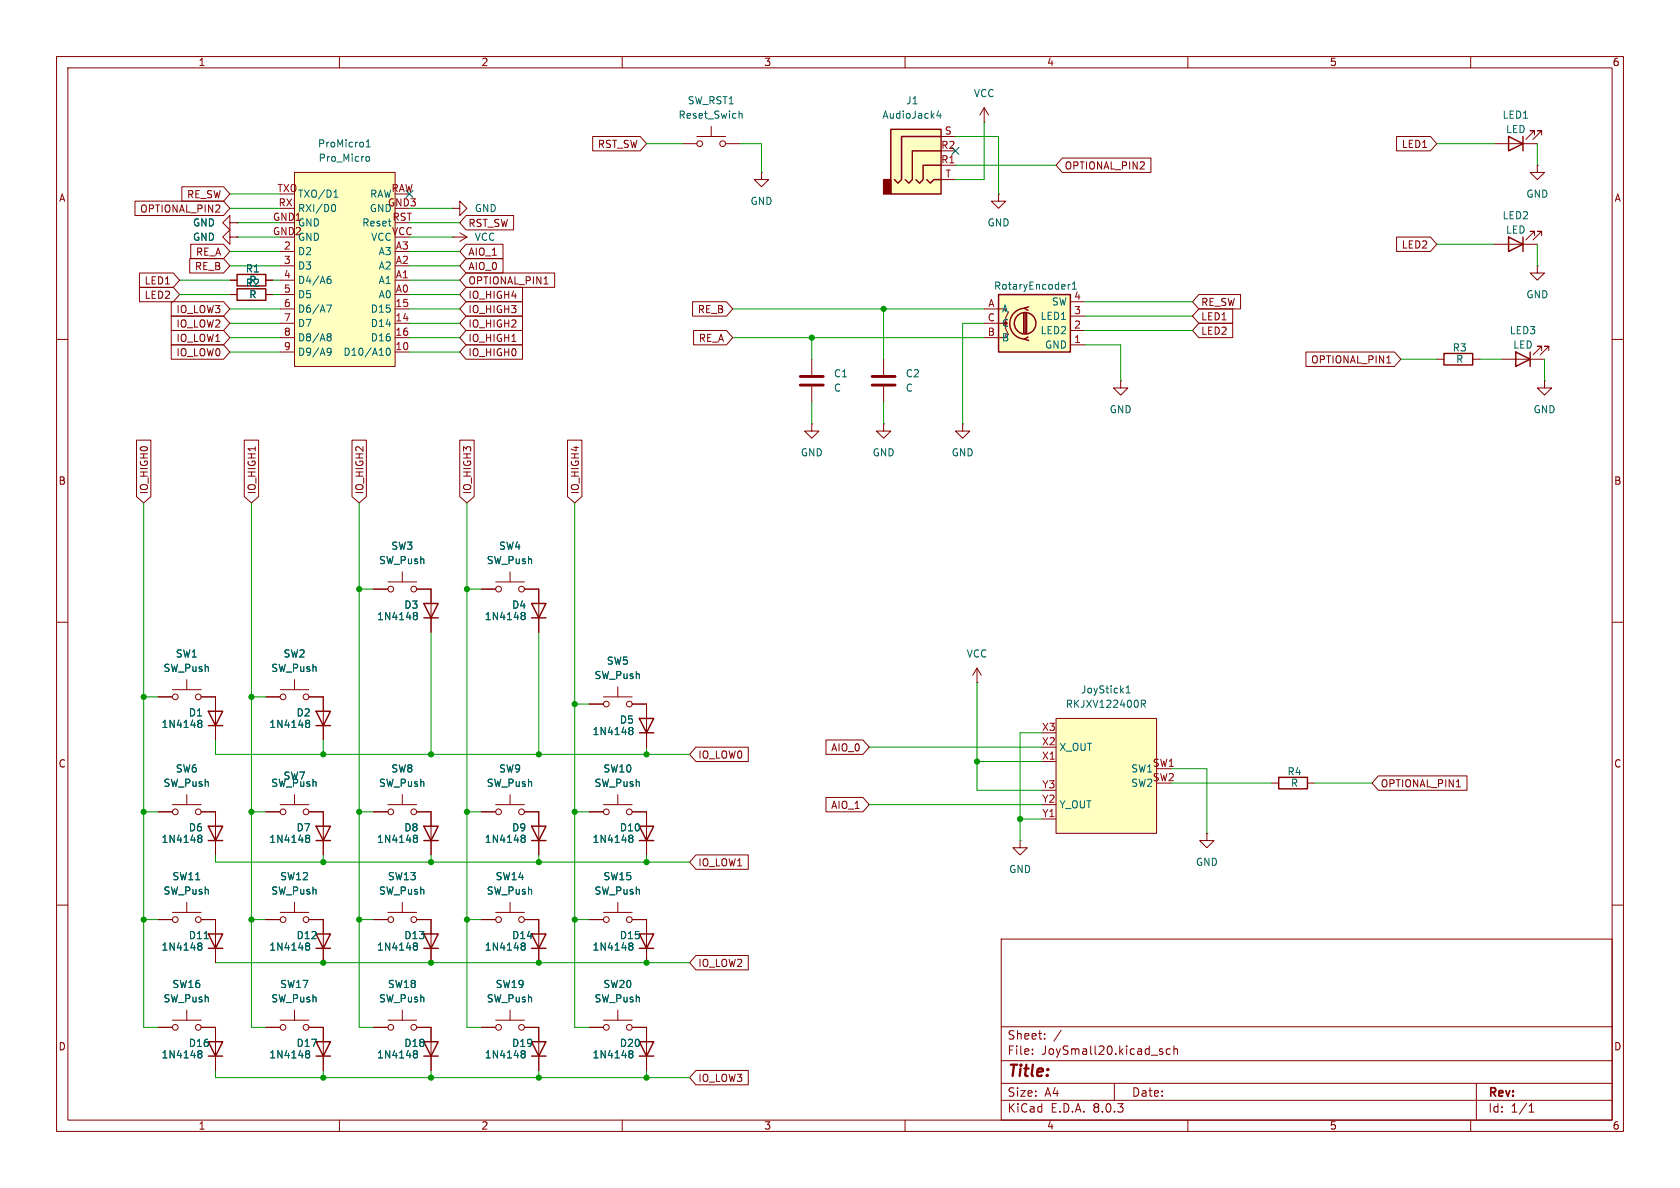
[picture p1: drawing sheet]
<svg xmlns="http://www.w3.org/2000/svg" width="297mm" height="210mm" viewBox="0 0 297 210" stroke-linecap="round" stroke-linejoin="round" font-family="sans-serif">
<g fill="none" stroke="#840000" stroke-width=".18">
<path d="M10 10h277v190h-277zM12 12h273v186h-273zM60 10v2M110 10v2M160 10v2M210 10v2M260 10v2M176.5 34.3v1.3h1.3l-1.3 1.2-1.2-1.2h1.2M176.5 34.3h.1M10 60h2M285 60h2M10 110h2"/>
<path d="M285 110h2M47 123.2h2.5M49.5 121.9h5.1M52.1 120.1v1.8M54.6 123.2h2.5v7.6M10 160h2M180.3 148.6v1.3h1.3l-1.3 1.2-1.2-1.2h1.2M180.3 148.6h.1M285 160h2M177 166h108v32h-108zM60 198v2M110 198v2"/>
<path d="M160 198v2M177 194.5h108M177 191.5h108M177 187.5h108M177 181.5h108M182.5 186.3v.1M182.5 185.5v.1M184.7 183.6v.1M184.7 182.8v.1M187.6 182.1l-1.3 2M197 191.5v3M205.2 185.9l.3 .1 .1 .2-.2 .2h-.3"/>
<path d="M205.2 185.4l.3 .1M206.9 185.5l-.4-.1-.3 .3v.4l.1 .2h.6M207.5 185.5l.2-.1 .4 .1 .1 .9M207.5 184.9v1.5M210 198v2M260 198v2M261 191.5v6.5M270.3 196.6h.9M270.3 195.5l.4-.4v1.5"/>
<circle cx="50" cy="123.2" r=".51"/>
<circle cx="54.1" cy="123.2" r=".51"/>
</g>
<path d="M55.9 125.7h2.5l-1.3 2.6zM55.9 128.3h2.5" fill="none" stroke="#840000" stroke-width=".25"/>
<path d="M54.1 127.8l.2 .1M54.3 127.9h.2M54.3 127.9h-.2M54.5 127.9l.2 .2v.4l-.2 .1-.4-.1M54.7 127.4v.2l-.2 .3" fill="none" stroke="#006464" stroke-width=".18"/>
<path d="M176.5 52.1h12.7v10.1h-12.7z" fill="#ffffc2"/>
<g fill="none" stroke="#840000" stroke-width=".25">
<path d="M176.5 52.1h12.7v10.1h-12.7zM181 55.4v3.5M181.2 54.5a2.73 2.73 0 0 0-2.7 2.7 2.73 2.73 0 0 0 2.7 2.7M181.2 55.4v3.5M181.5 55.4v3.5M181.7 59.6l-.6 .3 .8 .3M181.9 54.2l-.8 .3 .6 .4"/>
<circle cx="181.2" cy="57.2" r="1.9"/>
</g>
<g fill="none" stroke="#840000" stroke-width=".18">
<path d="M174 57.2h3.8v1l.5 1M174 54.6h2.5M177.8 59.2v.5h-3.8M178.3 55.1l-.5 1v1.1h-.5M189.2 58.4h2.6M189.2 55.9h2.6M189.2 53.3h2.6M189.2 61h2.6M198.1 67.3v1.3h1.3l-1.3 1.3-1.3-1.3h1.3M198.1 67.3h.1M47 143.5h2.5M49.5 142.2h5.1"/>
<path d="M52.1 140.5v1.7M54.6 143.5h2.5"/>
<circle cx="50" cy="143.5" r=".51"/>
<circle cx="54.1" cy="143.5" r=".51"/>
</g>
<path d="M188.8 50.3v.8M189.2 50.3l-.4 .2M189.6 51.1h.7M189.6 50.2l.3-.3v1.2" fill="none" stroke="#006464" stroke-width=".18"/>
<path d="M186.7 127h17.8v20.3h-17.8z" fill="#ffffc2"/>
<g fill="none" stroke="#840000" stroke-width=".18">
<path d="M174 19.1l-.8 1.2M174 19.1v2.5M174 19.1l.8 1.2M80 36.8h1.3v-1.2l1.2 1.2-1.2 1.3v-1.3M80 36.8h.1M120.6 25.4h2.6M123.2 24.1h5.1M125.7 22.4v1.7M128.3 25.4h2.5M174 21.6h.1M264.2 25.4h7.6M271.3 23.9v-.8h-.8h.8l-1.6 1.5"/>
<path d="M271.8 29.2v1.3h1.2l-1.2 1.3-1.3-1.3h1.3M271.8 29.2h.1M272.5 23.9v-.8h-.7h.7l-1.5 1.5M80 41.9h.1M80 41.9h2.5M81.3 41.1l1.2 .8M82.5 41.9l-1.2 .8M264.2 43.2h7.6M271.3 41.7v-.8h-.8h.8l-1.6 1.5M271.8 47v1.3h1.2l-1.2 1.2-1.3-1.2h1.3M271.8 47h.1M272.5 41.7v-.8h-.7h.7l-1.5 1.5"/>
<path d="M143.5 74.9v1.3h1.3l-1.3 1.3-1.3-1.3h1.3M143.5 74.9h.1M143.5 63.5v2.8M143.5 68.3v2.8M156.2 74.9v1.3h1.3l-1.3 1.3-1.3-1.3h1.3M156.2 74.9h.1M156.2 63.5v2.8M156.2 68.3v2.8M170.2 74.9v1.3h1.2l-1.2 1.3-1.3-1.3h1.3M170.2 74.9h.1M254 63.5h1.3M260.3 63.5h1.3"/>
<path d="M265.4 63.5h7.6M272.5 62v-.8h-.7h.7l-1.5 1.5M273 67.3v1.3h1.3l-1.3 1.3-1.2-1.3h1.2M273 67.3h.1M273.8 62v-.8h-.8h.8l-1.5 1.5M66 104.1h2.6M68.6 102.9h5.1M71.1 101.1v1.8M73.7 104.1h2.5v7.7M85.1 104.1h2.5M87.6 102.9h5.1M90.2 101.1v1.8"/>
<path d="M92.7 104.1h2.5v7.7M172.7 118.1l-.7 1.3M172.7 118.1v2.6M172.7 118.1l.8 1.3M27.9 123.2h2.6M30.5 121.9h5.1M33 120.1v1.8M35.6 123.2h2.5v7.6M104.1 124.5h2.6M106.7 123.2h5.1M109.2 121.4v1.8M111.8 124.5h2.5v7.6"/>
<path d="M172.7 120.7h.1M184.1 134.6h2.6M186.7 127h17.8v20.3h-17.8zM224.8 138.4h1.3M231.1 138.4h1.3M27.9 143.5h2.6M30.5 142.2h5.1M33 140.5v1.7M33 159.5v1.8M35.6 143.5h2.5v7.6M52.1 159.5v1.8M57.1 143.5v7.6"/>
<path d="M66 143.5h2.6M68.6 142.2h5.1M71.1 140.5v1.7M71.1 159.5v1.8M73.7 143.5h2.5v7.6M85.1 143.5h2.5M87.6 142.2h5.1M90.2 140.5v1.7M92.7 143.5h2.5M104.1 143.5h2.6M106.7 142.2h5.1M109.2 140.5v1.7"/>
<path d="M111.8 143.5h2.5v7.6M184.1 144.8h2.6M213.4 147.3v1.3h1.2l-1.2 1.3-1.3-1.3h1.3M213.4 147.3h.1M27.9 162.6h2.6M30.5 161.3h5.1M33 178.6v1.7M35.6 162.6h2.5v7.6M47 162.6h2.5M49.5 161.3h5.1M52.1 178.6v1.7M54.6 162.6h2.5v7.6"/>
<path d="M66 162.6h2.6M68.6 161.3h5.1M71.1 178.6v1.7M73.7 162.6h2.5v7.6M90.2 178.6v1.7M109.2 178.6v1.7M27.9 181.6h2.6M30.5 180.3h5.1M35.6 181.6h2.5v7.6M47 181.6h2.5M49.5 180.3h5.1M54.6 181.6h2.5v7.6"/>
<path d="M66 181.6h2.6M68.6 180.3h5.1M73.7 181.6h2.5v7.6M85.1 181.6h2.5M87.6 180.3h5.1M92.7 181.6h2.5v7.6M104.1 181.6h2.6M106.7 180.3h5.1M111.8 181.6h2.5v7.6"/>
<circle cx="123.7" cy="25.4" r=".51"/>
<circle cx="127.8" cy="25.4" r=".51"/>
<circle cx="69.1" cy="104.1" r=".51"/>
<circle cx="73.2" cy="104.1" r=".51"/>
<circle cx="88.1" cy="104.1" r=".51"/>
<circle cx="92.2" cy="104.1" r=".51"/>
<circle cx="31" cy="123.2" r=".51"/>
<circle cx="35.1" cy="123.2" r=".51"/>
<circle cx="107.2" cy="124.5" r=".51"/>
<circle cx="111.3" cy="124.5" r=".51"/>
<circle cx="31" cy="143.5" r=".51"/>
<circle cx="35.1" cy="143.5" r=".51"/>
<circle cx="69.1" cy="143.5" r=".51"/>
<circle cx="73.2" cy="143.5" r=".51"/>
<circle cx="88.1" cy="143.5" r=".51"/>
<circle cx="92.2" cy="143.5" r=".51"/>
<circle cx="107.2" cy="143.5" r=".51"/>
<circle cx="111.3" cy="143.5" r=".51"/>
<circle cx="31" cy="162.6" r=".51"/>
<circle cx="35.1" cy="162.6" r=".51"/>
<circle cx="50" cy="162.6" r=".51"/>
<circle cx="54.1" cy="162.6" r=".51"/>
<circle cx="69.1" cy="162.6" r=".51"/>
<circle cx="73.2" cy="162.6" r=".51"/>
<circle cx="31" cy="181.6" r=".51"/>
<circle cx="35.1" cy="181.6" r=".51"/>
<circle cx="50" cy="181.6" r=".51"/>
<circle cx="54.1" cy="181.6" r=".51"/>
<circle cx="69.1" cy="181.6" r=".51"/>
<circle cx="73.2" cy="181.6" r=".51"/>
<circle cx="88.1" cy="181.6" r=".51"/>
<circle cx="92.2" cy="181.6" r=".51"/>
<circle cx="107.2" cy="181.6" r=".51"/>
<circle cx="111.3" cy="181.6" r=".51"/>
</g>
<g fill="none" stroke="#006464" stroke-width=".18">
<path d="M130.7 20.2l.1-.1h.3l.1 .8M73.2 108.8h.1M73.3 108.8l-.1 .1M73.3 108.8h.3M73.6 108.8l.2 .3-.1 .3-.1 .1h-.4M73.7 108.4l.1 .2-.2 .2M92.2 108.8h.2M92.4 108.8h.2M92.4 108.8l-.2 .1M92.6 108.8l.2 .3v.3l-.2 .1h-.4M92.8 108.4v.2l-.2 .2M35.1 127.8l.1 .1"/>
<path d="M35.2 127.9h.3M35.2 127.9h-.1M35.5 127.9l.2 .2-.1 .4-.1 .1-.4-.1M35.6 127.4l.1 .2-.2 .3M111.3 129.1h.1M111.4 129.1h.3M111.4 129.1l-.1 .1M111.7 129.1l.2 .3-.1 .3-.1 .2-.4-.1M111.8 128.7l.1 .2-.2 .2M199.1 122.5h.7M199.1 121.6l.4-.4v1.3M201.8 124.4h.6l.1-.2-.1-.3-.6-.1v1.2"/>
<path d="M202.1 124.4l.4 .6M35.1 148.1l.1 .1M35.2 148.2h.3M35.2 148.2l-.1 .1M35.5 148.2l.2 .2-.1 .4-.1 .1h-.4M35.6 147.8l.1 .1-.2 .3M54.1 148.1l.2 .1M54.3 148.2h.2M54.3 148.2l-.2 .1M54.5 148.2l.2 .2v.4l-.2 .1h-.4M54.7 147.8v.1l-.2 .3M73.2 148.1l.1 .1"/>
<path d="M73.3 148.2l-.1 .1M73.3 148.2h.3M73.6 148.2l.2 .2-.1 .4-.1 .1h-.4M73.7 147.8l.1 .1-.2 .3M111.3 148.1l.1 .1M111.4 148.2h.3M111.4 148.2l-.1 .1M111.7 148.2l.2 .2-.1 .4-.1 .1h-.4M111.8 147.8l.1 .1-.2 .3M35.1 167.2h.1M35.2 167.2h.3M35.2 167.2l-.1 .1"/>
<path d="M35.5 167.2l.2 .3-.1 .3-.1 .2-.4-.1M35.6 166.8l.1 .2-.2 .2M36.1 165.9h.7M54.1 167.2h.2M54.3 167.2h.2M54.3 167.2l-.2 .1M54.5 167.2l.2 .3v.3l-.2 .2-.4-.1M54.7 166.8v.2l-.2 .2M73.2 167.2h.1M73.3 167.2l-.1 .1M73.3 167.2h.3M73.6 167.2l.2 .3-.1 .3-.1 .2-.4-.1"/>
<path d="M73.7 166.8l.1 .2-.2 .2M35.1 186.2l.1 .1M35.2 186.3h.3M35.2 186.3l-.1 .1M35.5 186.3l.2 .2-.1 .4-.1 .1h-.4M35.6 185.9l.1 .1-.2 .3M54.1 186.2l.2 .1M54.3 186.3h.2M54.3 186.3l-.2 .1M54.5 186.3l.2 .2v.4l-.2 .1h-.4M54.7 185.9v.1l-.2 .3M73.2 186.2l.1 .1"/>
<path d="M73.3 186.3h.3M73.3 186.3l-.1 .1M73.6 186.3l.2 .2-.1 .4-.1 .1h-.4M73.7 185.9l.1 .1-.2 .3M92.2 186.2l.2 .1M92.4 186.3h.2M92.4 186.3l-.2 .1M92.6 186.3l.2 .2v.4l-.2 .1h-.4M92.8 185.9v.1l-.2 .3M111.3 186.2l.1 .1M111.4 186.3h.3M111.4 186.3l-.1 .1"/>
<path d="M111.7 186.3l.2 .2-.1 .4-.1 .1h-.4M111.8 185.9l.1 .1-.2 .3"/>
</g>
<g fill="none" stroke="#840000" stroke-width=".25">
<path d="M266.7 24.1l2.5 1.3-2.5 1.3zM269.2 24.1v2.6M266.7 41.9l2.5 1.3-2.5 1.3zM269.2 41.9v2.6M255.3 62.5h5v2h-5zM268 62.2l2.5 1.3-2.5 1.3zM270.5 62.2v2.6M74.9 106.7h2.6l-1.3 2.5zM74.9 109.2h2.6M94 106.7h2.5l-1.3 2.5zM94 109.2h2.5M36.8 125.7h2.6l-1.3 2.6z"/>
<path d="M36.8 128.3h2.6M113 127h2.6l-1.3 2.5zM113 129.5h2.6M226.1 137.4h5v2h-5zM36.8 146.1h2.6l-1.3 2.5zM36.8 148.6h2.6M55.9 146.1h2.5l-1.3 2.5zM55.9 148.6h2.5M74.9 146.1h2.6l-1.3 2.5zM74.9 148.6h2.6M113 146.1h2.6l-1.3 2.5zM113 148.6h2.6"/>
<path d="M36.8 165.1h2.6l-1.3 2.5zM36.8 167.6h2.6M55.9 165.1h2.5l-1.3 2.5zM55.9 167.6h2.5M74.9 165.1h2.6l-1.3 2.5zM74.9 167.6h2.6M36.8 184.2h2.6l-1.3 2.5zM36.8 186.7h2.6M55.9 184.2h2.5l-1.3 2.5zM55.9 186.7h2.5M74.9 184.2h2.6l-1.3 2.5zM74.9 186.7h2.6"/>
<path d="M94 184.2h2.5l-1.3 2.5zM94 186.7h2.5M113 184.2h2.6l-1.3 2.5zM113 186.7h2.6"/>
</g>
<path d="M141.5 68.1h4M141.5 66.5h4M154.2 68.1h4M154.2 66.5h4" fill="none" stroke="#840000" stroke-width=".51"/>
<path d="M52.1 30.5h17.7v34.3h-17.7z" fill="#ffffc2"/>
<g fill="none" stroke="#840000" stroke-width=".18">
<path d="M52.1 30.5h17.7v34.3h-17.7zM49.5 57.2h2.6M49.5 54.6h2.6M49.5 59.7h2.6M49.5 44.5h2.6M49.5 47h2.6M49.5 49.5h2.6M49.5 52.1h2.6M69.8 57.2h2.6M69.8 54.6h2.6M69.8 59.7h2.6M69.8 49.5h2.6"/>
<path d="M49.5 62.2h2.6M69.8 62.2h2.6"/>
</g>
<g fill="none" stroke="#006464" stroke-width=".18">
<path d="M58.8 36.2l.1-.1a.68 .68 0 0 1 .4 .7 .68 .68 0 0 1-.4 .6l-.1-.1M59 34.9h.8M59.1 33.9l.3-.3v1.3M64.7 26h.8M64.7 25.1l.4-.4v1.3M64.8 27.7h.3l.2 .2v.5l-.2 .1h-.3M57.8 53.9h.8l-.5 1.3M57.9 49.4l.4-.1 .2 .3-.1 .4h-.5M57.9 59.1l.4-.1 .2 .1v.2l-.2 .2M57.9 59.5h.2M58.1 59.5h.2M58.1 59.5l-.2 .1"/>
<path d="M58.3 59.5l.2 .3v.3l-.2 .2-.4-.1M58.4 48.8l-.4 .2M57.9 61.6l.4-.1 .2 .2a.84 .84 0 0 1-.3 1.1h-.3M58.5 62.1l-.2 .2h-.4M68.4 61.7l.2-.2a.68 .68 0 0 1 .4 .7 .68 .68 0 0 1-.4 .6l-.2-.1-.1-.4z"/>
</g>
<path d="M157.5 22.9h8.9v11.4h-8.9z" fill="#ffffc2"/>
<path d="M156.2 31.8h1.3v2.5h-1.3z" fill="#840000" stroke="#840000" stroke-width=".25"/>
<g fill="none" stroke="#840000" stroke-width=".25">
<path d="M157.5 22.9h8.9v11.4h-8.9zM163.8 31.8l.7 .6 .6-.6h1.3M166.4 24.1h-7v7.7l-.7 .6-.6-.6M166.4 29.2h-3.2v2.6l-.6 .6-.7-.6M166.4 26.7h-5.1v5.1l-.6 .6-.7-.6M41.9 51.1h5.1v2h-5.1zM41.9 48.5h5.1v2h-5.1zM94 146.1h2.5l-1.3 2.5zM94 148.6h2.5M94 165.1h2.5l-1.3 2.5zM94 167.6h2.5M113 165.1h2.6l-1.3 2.5z"/>
<path d="M113 167.6h2.6"/>
</g>
<g fill="none" stroke="#840000" stroke-width=".18">
<path d="M23.9 35.6h15.6l1.1 1.2-1.1 1.3h-15.6zM32.1 33h7.4l1.1 1.3-1.1 1.3h-7.4zM40.6 39.4v-1.3l-1.2 1.3 1.2 1.2v-1.2h1.3M41.9 39.4h.1M82.4 38.1h8.4v2.5h-8.4l-1.1-1.2zM104.8 24.1h8.4l1.1 1.3-1.1 1.3h-8.4zM134.6 30.5v1.3h1.3l-1.3 1.2-1.3-1.2h1.3M134.6 30.5h.1M166.4 29.2h2.5M166.4 24.1h2.5M166.4 31.8h2.5M187.8 27.9h15.7v2.6h-15.7l-1.1-1.3z"/>
<path d="M246.9 24.1h6l1.1 1.3-1.1 1.3h-6zM24.6 50.8h6l1.1 1.3-1.1 1.2h-6zM24.6 48.3h6l1.1 1.2-1.1 1.3h-6zM30.3 55.9h9.2l1.1 1.3-1.1 1.2h-9.2zM30.3 58.4h9.2l1.1 1.3-1.1 1.3h-9.2zM30.3 53.3h9.2l1.1 1.3-1.1 1.3h-9.2zM33.5 45.7h6l1.1 1.3-1.1 1.3h-6zM33.7 43.2h5.8l1.1 1.3-1.1 1.2h-5.8zM40.6 41.9v-1.3l-1.2 1.3 1.2 1.3v-1.3h1.3M40.6 52.1h1.3M40.6 49.5h1.3M41.9 41.9h.1"/>
<path d="M47 52.1h1.3M47 49.5h1.3M82.4 50.8h10v2.5h-10l-1.1-1.2zM82.4 45.7h6.5v2.6h-6.5l-1.1-1.3zM82.4 53.3h10v2.6h-10l-1.1-1.3zM82.4 48.3h15.7v2.5h-15.7l-1.1-1.3zM82.4 58.4h10v2.6h-10l-1.1-1.3zM82.4 43.2h6.5v2.5h-6.5l-1.1-1.2zM82.4 55.9h10v2.5h-10l-1.1-1.2zM96.2 50.2h.7M122.4 53.3h6l1.1 1.3-1.1 1.3h-6zM122.6 58.4h5.8l1.1 1.3-1.1 1.3h-5.8z"/>
<path d="M211.9 54.6h6v2.6h-6l-1.1-1.3zM211.9 57.1h6v2.6h-6l-1.1-1.3zM211.9 52.1h7.4v2.5h-7.4l-1.1-1.3zM246.9 41.9h6l1.1 1.3-1.1 1.3h-6zM24.1 77.8h2.6v10l-1.3 1.1-1.3-1.1zM30.3 61h9.2l1.1 1.2-1.1 1.3h-9.2zM43.2 77.8h2.5v10l-1.3 1.1-1.2-1.1zM62.2 77.8h2.6v10l-1.3 1.1-1.3-1.1zM81.3 77.8h2.5v10l-1.3 1.1-1.2-1.1zM82.4 61h10v2.5h-10l-1.1-1.3zM100.3 77.8h2.6v10l-1.3 1.1-1.3-1.1zM230.9 62.2h15.6l1.1 1.3-1.1 1.3h-15.6z"/>
<path d="M245.2 64.2h.7M66 104.1h2.6M73.7 104.1h2.5v2.6M76.2 109.2v2.6M85.1 104.1h2.5M92.7 104.1h2.5v2.6M95.2 109.2v2.6M27.9 123.2h2.6M35.6 123.2h2.5v2.5M38.1 128.3v2.5M47 123.2h2.5M54.6 123.2h2.5v2.5"/>
<path d="M57.1 128.3v2.5M104.1 124.5h2.6M111.8 124.5h2.5v2.5M114.3 129.5v2.6M123 132.1h9.3v2.5h-9.3l-1.1-1.2zM146 130.8h6.6l1.1 1.3-1.1 1.3h-6.6zM243.7 137.2h15.6v2.5h-15.6l-1.1-1.3zM257.5 139.1h.7M27.9 143.5h2.6M35.6 143.5h2.5v2.6M38.1 148.6v2.5M47 143.5h2.5"/>
<path d="M54.6 143.5h2.5v2.6M57.1 148.6v2.5M66 143.5h2.6M73.7 143.5h2.5v2.6M76.2 148.6v2.5M85.1 143.5h2.5M90.2 159.5v1.8M92.7 143.5h2.5v7.6M104.1 143.5h2.6M109.2 159.5v1.8M111.8 143.5h2.5v2.6M114.3 148.6v2.5"/>
<path d="M123 151.1h9.3v2.6h-9.3l-1.1-1.3zM146 141h6.6l1.1 1.2-1.1 1.3h-6.6zM27.9 162.6h2.6M35.6 162.6h2.5v2.5M38.1 167.6v2.6M47 162.6h2.5M54.6 162.6h2.5v2.5M57.1 167.6v2.6M66 162.6h2.6M73.7 162.6h2.5v2.5M76.2 167.6v2.6M85.1 162.6h2.5"/>
<path d="M87.6 161.3h5.1M92.7 162.6h2.5v7.6M104.1 162.6h2.6M106.7 161.3h5.1M111.8 162.6h2.5v7.6M123 168.9h9.3v2.6h-9.3l-1.1-1.3zM27.9 181.6h2.6M35.6 181.6h2.5v2.6M38.1 186.7v2.5M47 181.6h2.5M54.6 181.6h2.5v2.6M57.1 186.7v2.5"/>
<path d="M66 181.6h2.6M73.7 181.6h2.5v2.6M76.2 186.7v2.5M85.1 181.6h2.5M92.7 181.6h2.5v2.6M95.2 186.7v2.5M104.1 181.6h2.6M111.8 181.6h2.5v2.6M114.3 186.7v2.5M123 189.2h9.3v2.6h-9.3l-1.1-1.3z"/>
<circle cx="88.1" cy="162.6" r=".51"/>
<circle cx="92.2" cy="162.6" r=".51"/>
<circle cx="107.2" cy="162.6" r=".51"/>
<circle cx="111.3" cy="162.6" r=".51"/>
</g>
<g fill="none" stroke="#006464" stroke-width=".18">
<path d="M165.9 19.6l-.3 .9h.8M166.2 20.1v.8M73.2 108.8h.1M73.3 108.8l-.1 .1M73.3 108.8h.3M73.6 108.8l.2 .3-.1 .3-.1 .1h-.4M73.7 108.4l.1 .2-.2 .2M92.2 108.8h.2M92.4 108.8h.2M92.4 108.8l-.2 .1M92.6 108.8l.2 .3v.3l-.2 .1h-.4M92.8 108.4v.2l-.2 .2"/>
<path d="M35.1 127.8l.1 .1M35.2 127.9h.3M35.2 127.9h-.1M35.5 127.9l.2 .2-.1 .4-.1 .1-.4-.1M35.6 127.4l.1 .2-.2 .3M54.1 127.8l.2 .1M54.3 127.9h.2M54.3 127.9h-.2M54.5 127.9l.2 .2v.4l-.2 .1-.4-.1M54.7 127.4v.2l-.2 .3M111.3 129.1h.1M111.4 129.1l-.1 .1"/>
<path d="M111.4 129.1h.3M111.7 129.1l.2 .3-.1 .3-.1 .2-.4-.1M111.8 128.7l.1 .2-.2 .2M35.1 148.1l.1 .1M35.2 148.2h.3M35.2 148.2l-.1 .1M35.5 148.2l.2 .2-.1 .4-.1 .1h-.4M35.6 147.8l.1 .1-.2 .3M54.1 148.1l.2 .1M54.3 148.2h.2M54.3 148.2l-.2 .1M54.5 148.2l.2 .2v.4l-.2 .1h-.4"/>
<path d="M54.7 147.8v.1l-.2 .3M73.2 148.1l.1 .1M73.3 148.2h.3M73.3 148.2l-.1 .1M73.6 148.2l.2 .2-.1 .4-.1 .1h-.4M73.7 147.8l.1 .1-.2 .3M92.2 148.1l.2 .1M92.4 148.2h.2M92.4 148.2l-.2 .1M92.6 148.2l.2 .2v.4l-.2 .1h-.4M92.8 147.8v.1l-.2 .3M111.3 148.1l.1 .1"/>
<path d="M111.4 148.2h.3M111.4 148.2l-.1 .1M111.7 148.2l.2 .2-.1 .4-.1 .1h-.4M111.8 147.8l.1 .1-.2 .3M35.1 167.2h.1M35.2 167.2h.3M35.2 167.2l-.1 .1M35.5 167.2l.2 .3-.1 .3-.1 .2-.4-.1M35.6 166.8l.1 .2-.2 .2M36.1 165.9h.7M54.1 167.2h.2M54.3 167.2h.2"/>
<path d="M54.3 167.2l-.2 .1M54.5 167.2l.2 .3v.3l-.2 .2-.4-.1M54.7 166.8v.2l-.2 .2M73.2 167.2h.1M73.3 167.2h.3M73.3 167.2l-.1 .1M73.6 167.2l.2 .3-.1 .3-.1 .2-.4-.1M73.7 166.8l.1 .2-.2 .2M92.2 167.2h.2M92.4 167.2h.2M92.4 167.2l-.2 .1M92.6 167.2l.2 .3v.3l-.2 .2-.4-.1"/>
<path d="M92.8 166.8v.2l-.2 .2M111.3 167.2h.1M111.4 167.2h.3M111.4 167.2l-.1 .1M111.7 167.2l.2 .3-.1 .3-.1 .2-.4-.1M111.8 166.8l.1 .2-.2 .2M35.1 186.2l.1 .1M35.2 186.3h.3M35.2 186.3l-.1 .1M35.5 186.3l.2 .2-.1 .4-.1 .1h-.4M35.6 185.9l.1 .1-.2 .3M54.1 186.2l.2 .1"/>
<path d="M54.3 186.3h.2M54.3 186.3l-.2 .1M54.5 186.3l.2 .2v.4l-.2 .1h-.4M54.7 185.9v.1l-.2 .3M73.2 186.2l.1 .1M73.3 186.3h.3M73.3 186.3l-.1 .1M73.6 186.3l.2 .2-.1 .4-.1 .1h-.4M73.7 185.9l.1 .1-.2 .3M92.2 186.2l.2 .1M92.4 186.3h.2M92.4 186.3l-.2 .1"/>
<path d="M92.6 186.3l.2 .2v.4l-.2 .1h-.4M92.8 185.9v.1l-.2 .3M111.3 186.2l.1 .1M111.4 186.3h.3M111.4 186.3l-.1 .1M111.7 186.3l.2 .2-.1 .4-.1 .1h-.4M111.8 185.9l.1 .1-.2 .3"/>
</g>
<g fill="none" stroke="#009600" stroke-width=".18">
<path d="M40.6 36.8h8.9M40.6 34.3h8.9M41.9 39.4h7.6M72.4 39.4h8.9M72.4 36.8h7.6M114.3 25.4h6.3M130.8 25.4h3.8v5.1M168.9 24.1h7.6v10.2M168.9 29.2h17.8M174 21.6v10.2h-5.1M254 25.4h10.2M271.8 25.4v3.8"/>
<path d="M31.7 49.5h8.9M31.7 52.1h8.9M40.6 54.6h8.9M40.6 44.5h8.9M40.6 47h8.9M40.6 59.7h8.9M40.6 57.2h8.9M41.9 41.9h7.6M48.3 49.5h1.2M48.3 52.1h1.2M72.4 54.6h8.9M72.4 44.5h8.9"/>
<path d="M72.4 41.9h7.6M72.4 47h8.9M72.4 49.5h8.9M72.4 59.7h8.9M72.4 52.1h8.9M72.4 57.2h8.9M129.5 54.6h44.5M129.5 59.7h44.5M143.5 59.7v3.8M156.2 54.6v8.9M174 57.2h-3.8v17.7M191.8 53.3h19"/>
<path d="M191.8 58.4h19M191.8 55.9h19M254 43.2h10.2M271.8 43.2v3.8M40.6 62.2h8.9M72.4 62.2h8.9M143.5 71.1v3.8M156.2 71.1v3.8M191.8 61h6.3v6.3M247.6 63.5h6.4M261.6 63.5h3.8M273 63.5v3.8"/>
<path d="M25.4 88.9v92.7h2.5M44.4 88.9v92.7h2.6M63.5 88.9v92.7h2.5M82.5 88.9v92.7h2.6M101.6 88.9v92.7h2.5M63.5 104.1h2.5M76.2 111.8v21.6M82.5 104.1h2.6M95.2 111.8v21.6M25.4 123.2h2.5M38.1 130.8v2.6h83.8M44.4 123.2h2.6"/>
<path d="M57.1 130.8v2.6M101.6 124.5h2.5M114.3 132.1v1.3M153.7 132.1h30.4M172.7 134.6h11.4M172.7 120.7v19h11.4M184.1 129.5h-3.8v19.1M207 135.9h6.4v11.4M207 138.4h17.8M232.4 138.4h10.2M25.4 143.5h2.5M38.1 151.1v1.3h83.8"/>
<path d="M44.4 143.5h2.6M57.1 151.1v1.3M63.5 143.5h2.5M76.2 151.1v1.3M82.5 143.5h2.6M95.2 151.1v1.3M101.6 143.5h2.5M114.3 151.1v1.3M153.7 142.2h30.4M180.3 144.8h3.8M25.4 162.6h2.5M38.1 170.2h83.8"/>
<path d="M44.4 162.6h2.6M63.5 162.6h2.5M82.5 162.6h2.6M101.6 162.6h2.5M114.3 168.9v1.3M38.1 189.2v1.3h83.8M57.1 189.2v1.3M76.2 189.2v1.3M95.2 189.2v1.3M114.3 189.2v1.3"/>
</g>
<path d="M71.8 33.7l1.2 1.2M73 33.7l-1.2 1.2M168.3 26.1l1.2 1.2M169.5 26.1l-1.2 1.2" fill="none" stroke="#000084" stroke-width=".18"/>
<g fill="#009600" stroke="#009600" stroke-width=".18">
<circle cx="63.5" cy="104.1" r=".46"/>
<circle cx="63.5" cy="143.5" r=".46"/>
<circle cx="25.4" cy="143.5" r=".46"/>
<circle cx="44.4" cy="143.5" r=".46"/>
<circle cx="57.1" cy="133.4" r=".46"/>
<circle cx="44.4" cy="123.2" r=".46"/>
<circle cx="25.4" cy="123.2" r=".46"/>
<circle cx="143.5" cy="59.7" r=".46"/>
<circle cx="101.6" cy="162.6" r=".46"/>
<circle cx="82.5" cy="162.6" r=".46"/>
<circle cx="95.2" cy="170.2" r=".46"/>
<circle cx="114.3" cy="190.5" r=".46"/>
<circle cx="95.2" cy="190.5" r=".46"/>
<circle cx="76.2" cy="152.4" r=".46"/>
<circle cx="114.3" cy="170.2" r=".46"/>
<circle cx="172.7" cy="134.6" r=".46"/>
<circle cx="180.3" cy="144.8" r=".46"/>
<circle cx="156.2" cy="54.6" r=".46"/>
<circle cx="44.4" cy="162.6" r=".46"/>
<circle cx="57.1" cy="190.5" r=".46"/>
<circle cx="76.2" cy="190.5" r=".46"/>
<circle cx="57.1" cy="152.4" r=".46"/>
<circle cx="25.4" cy="162.6" r=".46"/>
<circle cx="76.2" cy="170.2" r=".46"/>
<circle cx="57.1" cy="170.2" r=".46"/>
<circle cx="63.5" cy="162.6" r=".46"/>
<circle cx="101.6" cy="143.5" r=".46"/>
<circle cx="82.5" cy="143.5" r=".46"/>
<circle cx="95.2" cy="133.4" r=".46"/>
<circle cx="95.2" cy="152.4" r=".46"/>
<circle cx="76.2" cy="133.4" r=".46"/>
<circle cx="114.3" cy="133.4" r=".46"/>
<circle cx="114.3" cy="152.4" r=".46"/>
<circle cx="82.5" cy="104.1" r=".46"/>
<circle cx="101.6" cy="124.5" r=".46"/>
</g>
<text font-size="2.8" fill="#840000" x="178" y="190.9">Title:</text>
<g font-size="2.1" fill="#840000">
<text x="178" y="184">Sheet:</text>
<text x="178" y="186.7">File:</text>
<text x="184.1" y="186.7">JoySmall20.kicad_sch</text>
<text x="178" y="196.9">KiCad</text>
<text x="178" y="194.1">Size:</text>
<text x="184.7" y="194.1">A4</text>
<text x="185.7" y="196.9">E.D.A.</text>
<text x="193.3" y="196.9">8.0.3</text>
<text x="200" y="194.1">Date:</text>
<text x="263" y="194.3">Rev:</text>
<text x="263" y="196.9">Id:</text>
<text x="267.1" y="196.9">1/1</text>
</g>
<g font-size="1.8" fill="#840000">
<text x="35" y="11.9">1</text>
<text x="85" y="11.9">2</text>
<text x="135" y="11.9">3</text>
<text x="185" y="11.9">4</text>
<text x="235" y="11.9">5</text>
<text x="285" y="11.9">6</text>
<text x="105.6" y="26.4">RST_SW</text>
<text x="247.7" y="26.4">LED1</text>
<text x="10.3" y="35.9">A</text>
<text x="33" y="35.2">RE_SW</text>
<text x="188.1" y="30.2">OPTIONAL_PIN2</text>
<text x="285.3" y="35.9">A</text>
<text x="24.7" y="37.8">OPTIONAL_PIN2</text>
<text x="82.7" y="40.3">RST_SW</text>
<text x="34.4" y="47.9">RE_B</text>
<text x="34.5" y="45.4">RE_A</text>
<text x="82.7" y="47.9">AIO_0</text>
<text x="82.7" y="45.4">AIO_1</text>
<text x="247.7" y="44.1">LED2</text>
<text x="25.5" y="53">LED2</text>
<text x="25.5" y="50.5">LED1</text>
<text x="82.7" y="53">IO_HIGH4</text>
<text x="82.7" y="50.5">OPTIONAL_PIN1</text>
<text x="31.1" y="58.1">IO_LOW2</text>
<text x="31.1" y="55.6">IO_LOW3</text>
<text x="82.7" y="55.6">IO_HIGH3</text>
<text x="82.7" y="58.1">IO_HIGH2</text>
<text x="123.3" y="55.6">RE_B</text>
<text x="212.2" y="56.8">LED1</text>
<text x="212.2" y="59.4">LED2</text>
<text x="212.2" y="54.3">RE_SW</text>
<text x="31.1" y="60.6">IO_LOW1</text>
<text x="31.1" y="63.2">IO_LOW0</text>
<text x="82.7" y="60.6">IO_HIGH1</text>
<text x="82.7" y="63.2">IO_HIGH0</text>
<text x="123.4" y="60.6">RE_A</text>
<text x="231.7" y="64.5">OPTIONAL_PIN1</text>
<text x="10.3" y="85.9">B</text>
<text x="26.4" y="87.5" transform="rotate(-90 26.4 87.5)">IO_HIGH0</text>
<text x="45.4" y="87.5" transform="rotate(-90 45.4 87.5)">IO_HIGH1</text>
<text x="64.5" y="87.5" transform="rotate(-90 64.5 87.5)">IO_HIGH2</text>
<text x="83.5" y="87.5" transform="rotate(-90 83.5 87.5)">IO_HIGH3</text>
<text x="102.6" y="87.5" transform="rotate(-90 102.6 87.5)">IO_HIGH4</text>
<text x="285.3" y="85.9">B</text>
<text x="10.3" y="135.9">C</text>
<text x="123.3" y="134.3">IO_LOW0</text>
<text x="146.8" y="133">AIO_0</text>
<text x="285.3" y="135.9">C</text>
<text x="146.8" y="143.2">AIO_1</text>
<text x="244" y="139.4">OPTIONAL_PIN1</text>
<text x="123.3" y="153.4">IO_LOW1</text>
<text x="123.3" y="171.1">IO_LOW2</text>
<text x="10.3" y="185.9">D</text>
<text x="285.3" y="185.9">D</text>
<text x="123.3" y="191.5">IO_LOW3</text>
<text x="35" y="199.9">1</text>
<text x="85" y="199.9">2</text>
<text x="135" y="199.9">3</text>
<text x="185" y="199.9">4</text>
<text x="235" y="199.9">5</text>
<text x="285" y="199.9">6</text>
</g>
<g font-size="1.8" fill="#006464">
<text x="172.1" y="17.4">VCC</text>
<text x="119.9" y="21.2">Reset_Swich</text>
<text x="121.5" y="18.6">SW_RST1</text>
<text x="155.9" y="21.2">AudioJack4</text>
<text x="160.1" y="18.6">J1</text>
<text x="265.5" y="21.2">LED1</text>
<text x="266.1" y="23.7">LED</text>
<text x="56.1" y="26.3">ProMicro1</text>
<text x="56.2" y="28.8">Pro_Micro</text>
<text x="52.6" y="35.2">TXO/D1</text>
<text x="269.7" y="35.2">GND</text>
<text x="34" y="40.2">GND</text>
<text x="52.6" y="37.7">RXI/D0</text>
<text x="63.9" y="40.2">Reset</text>
<text x="83.8" y="37.7">GND</text>
<text x="132.6" y="36.4">GND</text>
<text x="174.5" y="40.2">GND</text>
<text x="265.5" y="39">LED2</text>
<text x="266.1" y="41.5">LED</text>
<text x="34" y="42.8">GND</text>
<text x="52.6" y="45.3">D2</text>
<text x="52.6" y="47.9">D3</text>
<text x="65.5" y="42.8">VCC</text>
<text x="66.8" y="47.9">A2</text>
<text x="66.8" y="45.3">A3</text>
<text x="83.8" y="42.8">VCC</text>
<text x="43.4" y="48.4">R1</text>
<text x="44" y="52.9">R</text>
<text x="44" y="50.4">R</text>
<text x="52.6" y="50.4">D4/A6</text>
<text x="52.6" y="52.9">D5</text>
<text x="66.8" y="52.9">A0</text>
<text x="66.8" y="50.4">A1</text>
<text x="175.6" y="51.4">RotaryEncoder1</text>
<text x="269.7" y="52.9">GND</text>
<text x="52.6" y="55.5">D6/A7</text>
<text x="52.6" y="58">D7</text>
<text x="65.4" y="58">D14</text>
<text x="65.4" y="55.5">D15</text>
<text x="177" y="55.5">A</text>
<text x="177" y="58">C</text>
<text x="183.9" y="59.3">LED2</text>
<text x="183.9" y="56.7">LED1</text>
<text x="185.9" y="54.2">SW</text>
<text x="266.8" y="59.3">LED3</text>
<text x="52.6" y="60.6">D8/A8</text>
<text x="52.6" y="63.1">D9/A9</text>
<text x="60.6" y="63.1">D10/A10</text>
<text x="65.4" y="60.6">D16</text>
<text x="177" y="60.6">B</text>
<text x="184.6" y="61.8">GND</text>
<text x="256.7" y="62.3">R3</text>
<text x="257.3" y="64.4">R</text>
<text x="267.4" y="61.8">LED</text>
<text x="147.3" y="66.9">C1</text>
<text x="147.3" y="69.4">C</text>
<text x="160" y="66.9">C2</text>
<text x="160" y="69.4">C</text>
<text x="196.1" y="73.3">GND</text>
<text x="271" y="73.3">GND</text>
<text x="141.5" y="80.9">GND</text>
<text x="154.2" y="80.9">GND</text>
<text x="168.1" y="80.9">GND</text>
<text x="66.9" y="99.9">SW_Push</text>
<text x="69.1" y="97.4">SW3</text>
<text x="86" y="99.9">SW_Push</text>
<text x="88.1" y="97.4">SW4</text>
<text x="71.4" y="107.8">D3</text>
<text x="90.4" y="107.8">D4</text>
<text x="66.6" y="109.8">1N4148</text>
<text x="85.6" y="109.8">1N4148</text>
<text x="28.8" y="119">SW_Push</text>
<text x="31" y="116.4">SW1</text>
<text x="47.9" y="119">SW_Push</text>
<text x="50" y="116.4">SW2</text>
<text x="107.2" y="117.7">SW5</text>
<text x="170.8" y="116.4">VCC</text>
<text x="105" y="120.2">SW_Push</text>
<text x="188.3" y="125.3">RKJXV122400R</text>
<text x="191" y="122.8">JoyStick1</text>
<text x="28.5" y="128.9">1N4148</text>
<text x="33.3" y="126.8">D1</text>
<text x="47.5" y="128.9">1N4148</text>
<text x="52.3" y="126.8">D2</text>
<text x="104.7" y="130.1">1N4148</text>
<text x="109.5" y="128.1">D5</text>
<text x="31" y="136.8">SW6</text>
<text x="69.1" y="136.8">SW8</text>
<text x="88.1" y="136.8">SW9</text>
<text x="106.6" y="136.8">SW10</text>
<text x="187.2" y="132.9">X_OUT</text>
<text x="199.9" y="136.8">SW1</text>
<text x="227.5" y="137.3">R4</text>
<text x="28.8" y="139.3">SW_Push</text>
<text x="47.9" y="139.3">SW_Push</text>
<text x="50" y="138">SW7</text>
<text x="66.9" y="139.3">SW_Push</text>
<text x="86" y="139.3">SW_Push</text>
<text x="105" y="139.3">SW_Push</text>
<text x="187.2" y="143.1">Y_OUT</text>
<text x="228.1" y="139.3">R</text>
<text x="28.5" y="149.2">1N4148</text>
<text x="33.3" y="147.2">D6</text>
<text x="47.5" y="149.2">1N4148</text>
<text x="52.3" y="147.2">D7</text>
<text x="66.6" y="149.2">1N4148</text>
<text x="71.4" y="147.2">D8</text>
<text x="85.6" y="149.2">1N4148</text>
<text x="90.4" y="147.2">D9</text>
<text x="104.7" y="149.2">1N4148</text>
<text x="109.5" y="147.2">D10</text>
<text x="30.4" y="155.8">SW11</text>
<text x="49.4" y="155.8">SW12</text>
<text x="68.5" y="155.8">SW13</text>
<text x="87.5" y="155.8">SW14</text>
<text x="106.6" y="155.8">SW15</text>
<text x="178.3" y="154.5">GND</text>
<text x="211.3" y="153.3">GND</text>
<text x="28.8" y="158.3">SW_Push</text>
<text x="47.9" y="158.3">SW_Push</text>
<text x="66.9" y="158.3">SW_Push</text>
<text x="86" y="158.3">SW_Push</text>
<text x="105" y="158.3">SW_Push</text>
<text x="33.3" y="166.2">D11</text>
<text x="52.3" y="166.2">D12</text>
<text x="71.4" y="166.2">D13</text>
<text x="90.4" y="166.2">D14</text>
<text x="109.5" y="166.2">D15</text>
<text x="28.5" y="168.2">1N4148</text>
<text x="47.5" y="168.2">1N4148</text>
<text x="66.6" y="168.2">1N4148</text>
<text x="85.6" y="168.2">1N4148</text>
<text x="104.7" y="168.2">1N4148</text>
<text x="28.8" y="177.4">SW_Push</text>
<text x="30.4" y="174.9">SW16</text>
<text x="47.9" y="177.4">SW_Push</text>
<text x="49.4" y="174.9">SW17</text>
<text x="66.9" y="177.4">SW_Push</text>
<text x="68.5" y="174.9">SW18</text>
<text x="86" y="177.4">SW_Push</text>
<text x="87.5" y="174.9">SW19</text>
<text x="105" y="177.4">SW_Push</text>
<text x="106.6" y="174.9">SW20</text>
<text x="33.3" y="185.3">D16</text>
<text x="52.3" y="185.3">D17</text>
<text x="71.4" y="185.3">D18</text>
<text x="90.4" y="185.3">D19</text>
<text x="109.5" y="185.3">D20</text>
<text x="28.5" y="187.3">1N4148</text>
<text x="47.5" y="187.3">1N4148</text>
<text x="66.6" y="187.3">1N4148</text>
<text x="85.6" y="187.3">1N4148</text>
<text x="104.7" y="187.3">1N4148</text>
</g>
<g font-size="1.8" fill="#a90000">
<text x="166.9" y="23.9">S</text>
<text x="166.3" y="29">R1</text>
<text x="166.3" y="26.4">R2</text>
<text x="48.9" y="34">TXO</text>
<text x="65.3" y="35.2">RAW</text>
<text x="69.1" y="34">RAW</text>
<text x="167.1" y="31.5">T</text>
<text x="48.2" y="39.1">GND1</text>
<text x="48.2" y="41.7">GND2</text>
<text x="49.2" y="36.6">RXI</text>
<text x="52.6" y="40.2">GND</text>
<text x="65.3" y="37.7">GND</text>
<text x="68.5" y="36.6">GND3</text>
<text x="69.2" y="41.7">VCC</text>
<text x="69.3" y="39.1">RST</text>
<text x="50.1" y="44.2">2</text>
<text x="50.1" y="46.7">3</text>
<text x="52.6" y="42.8">GND</text>
<text x="69.9" y="46.7">A2</text>
<text x="69.9" y="44.2">A3</text>
<text x="50.1" y="49.3">4</text>
<text x="50.1" y="51.8">5</text>
<text x="69.9" y="51.8">A0</text>
<text x="69.9" y="49.3">A1</text>
<text x="189.8" y="53.1">4</text>
<text x="50.1" y="54.4">6</text>
<text x="50.1" y="56.9">7</text>
<text x="50.1" y="59.4">8</text>
<text x="69.8" y="56.9">14</text>
<text x="69.8" y="54.4">15</text>
<text x="69.8" y="59.4">16</text>
<text x="174.5" y="59.4">B</text>
<text x="174.5" y="56.9">C</text>
<text x="174.6" y="54.4">A</text>
<text x="189.8" y="58.2">2</text>
<text x="189.8" y="55.6">3</text>
<text x="50.1" y="62">9</text>
<text x="69.8" y="62">10</text>
<text x="189.8" y="60.7">1</text>
<text x="184.1" y="131.8">X2</text>
<text x="184.1" y="129.3">X3</text>
<text x="184.1" y="134.4">X1</text>
<text x="203.7" y="135.6">SW1</text>
<text x="184.2" y="142">Y2</text>
<text x="184.2" y="139.4">Y3</text>
<text x="199.9" y="139.3">SW2</text>
<text x="203.7" y="138.2">SW2</text>
<text x="184.2" y="144.5">Y1</text>
</g>
</svg>
